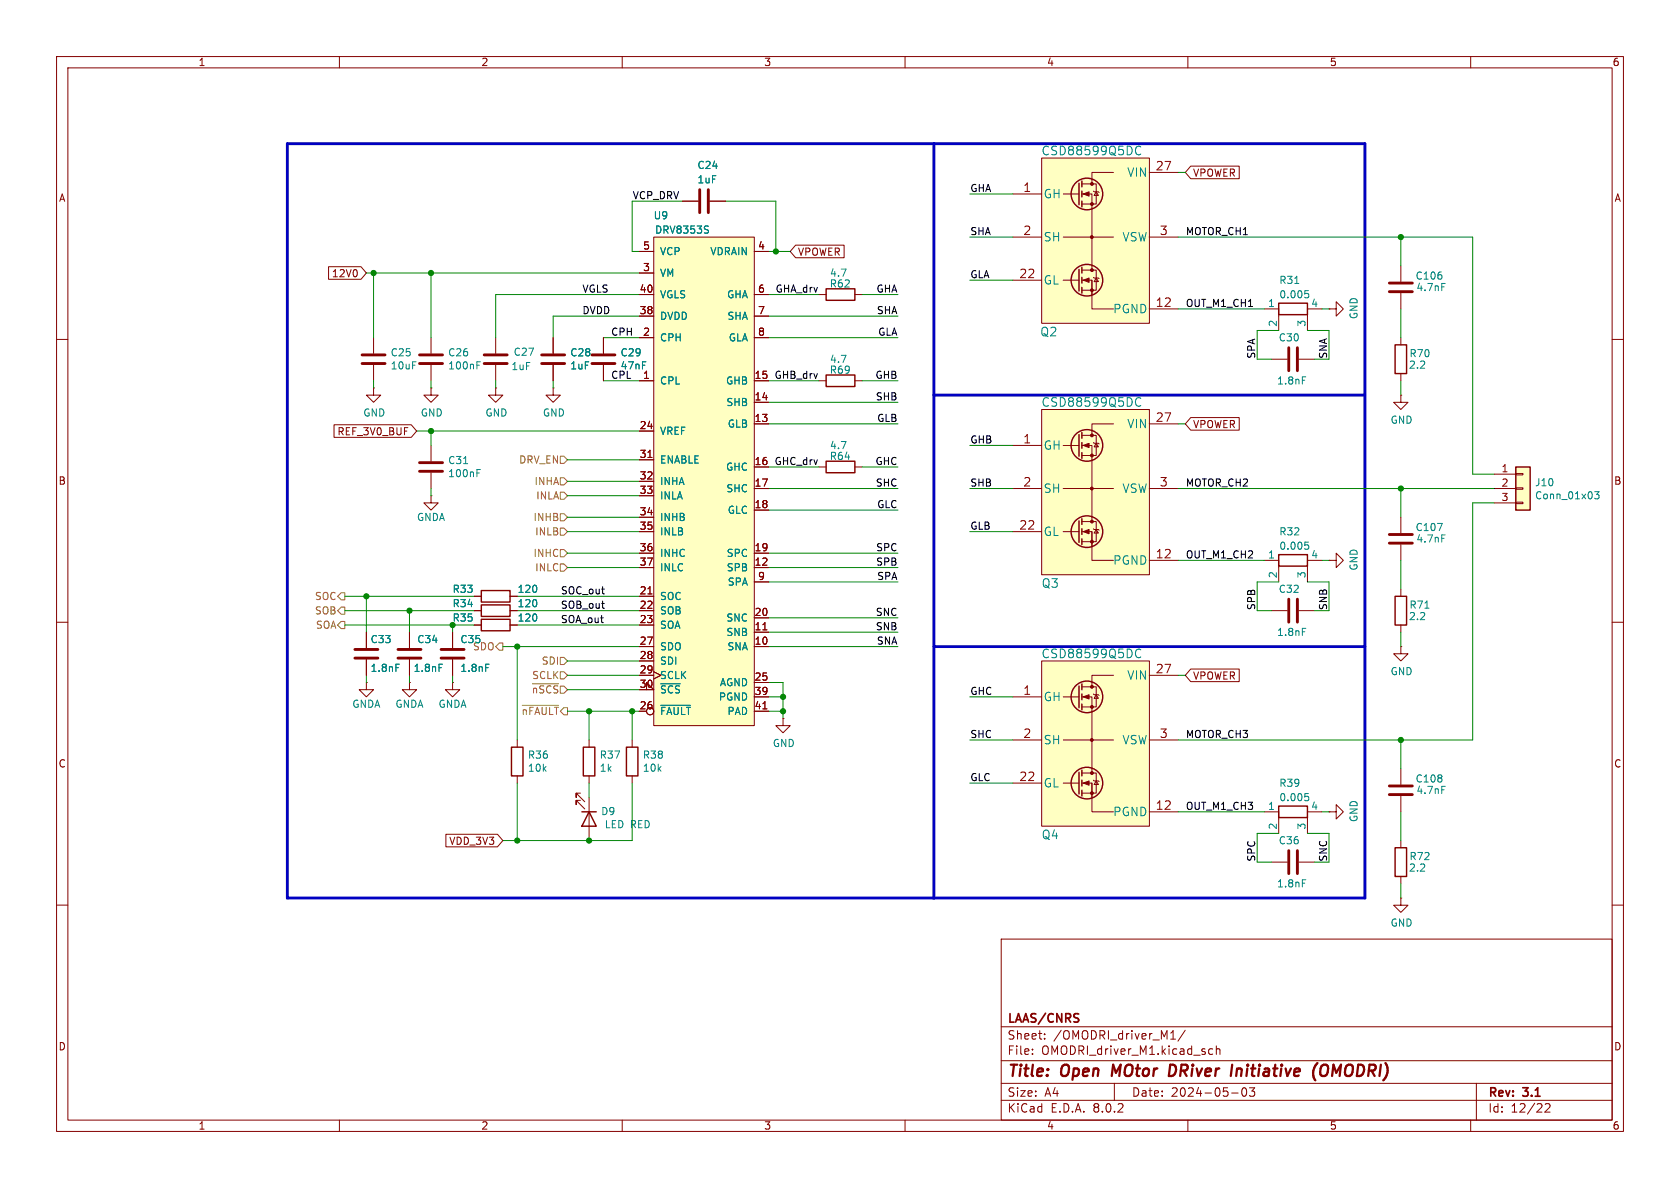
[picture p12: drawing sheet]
<svg xmlns="http://www.w3.org/2000/svg" width="297mm" height="210mm" viewBox="0 0 297 210" stroke-linecap="round" stroke-linejoin="round" font-family="sans-serif">
<g fill="none" stroke="#840000" stroke-width=".18">
<path d="M10 10h277v190h-277zM12 12h273v186h-273zM60 10v2M110 10v2M160 10v2M210 10v2M260 10v2M120.6 35.6h2.8M125.5 35.6h2.8M10 60h2M247.6 47v2.8M247.6 51.8v2.8"/>
<path d="M247.6 59.7v1.3M285 60h2M247.6 69.9v1.2h1.3l-1.3 1.3-1.2-1.3h1.2M247.6 69.9h.1M247.6 66v1.3M76.2 87.6v1.3h1.3l-1.3 1.3-1.3-1.3h1.3M76.2 87.6h.1M223.5 99.1h2.6v3.8M233.7 99.1h-2.6v3.8M234.9 99.1h1.3v-1.3l1.3 1.3-1.3 1.2v-1.2M234.9 99.1h.1M10 110h2"/>
<path d="M80 111.8v2.8M80 116.6v2.8M83.8 108h1.3M83.8 105.4h1.3M83.8 110.5h1.3M90.2 108h1.2M90.2 105.4h1.2M90.2 110.5h1.2M224.8 108h2.8M229.6 108h2.8M285 110h2M80 120.7v1.2h1.3l-1.3 1.3-1.3-1.3h1.3"/>
<path d="M80 120.7h.1M91.4 130.8v1.3M91.4 137.2v1.2M104.1 130.8v1.3M104.1 137.2v1.2M111.8 130.8v1.3M111.8 137.2v1.2M247.6 135.9v2.8M10 160h2M102.6 140.2h-.7v.8v-.8l1.5 1.5M102.6 141.5h-.7v.7v-.7l1.5 1.5M104.1 141v7.6"/>
<path d="M223.5 143.5h2.6v3.8M224.8 152.4h2.8M229.6 152.4h2.8M233.7 143.5h-2.6v3.8M234.9 143.5h1.3v-1.3l1.3 1.3-1.3 1.3v-1.3M234.9 143.5h.1M247.6 158.8v1.2h1.3l-1.3 1.3-1.2-1.3h1.2M247.6 158.8h.1M247.6 140.7v2.8M247.6 148.6v1.3M247.6 154.9v1.3M285 160h2"/>
<path d="M177 166h108v32h-108zM60 198v2M110 198v2M160 198v2M177 194.5h108M177 191.5h108M177 187.5h108M177 181.5h108M182.5 186.3v.1M182.5 185.5v.1M184.7 183.6v.1M184.7 182.8v.1"/>
<path d="M197 191.5v3M207 183.7h.8M207.1 182.6l.3-.4v1.5M209.5 182.1l-1.3 2M210 198v2M214.4 185.5l-.4-.1-.3 .3v.4l.1 .2h.6M215 185.5l.2-.1 .4 .1 .1 .9M215 184.9v1.5M217.7 193.2h1.2M219.7 192.4l.2-.1a.81 .81 0 0 1 .6 .6 .81 .81 0 0 1-.3 .8l-.2 .1a.81 .81 0 0 1-.3-1.4zM220.9 192.3h.9l-.5 .6 .4 .1v.7l-.2 .1h-.4l-.2-.1M260 198v2"/>
<path d="M261 191.5v6.5M273.2 195.2l.5-.1 .3 .1v.3l-.9 1.1h.9"/>
</g>
<path d="M196.8 188.2l-.3 2M207.6 188.3l-.7-.1-.3 2h.5l.5-.3M218.7 188.9l-.2 1.3M219.3 188.9l-.6 .2M232.3 190.6l.2 .4M232.9 187.9l-.6 .9M234.6 188.3a.73 .73 0 0 0-1.1 .6l-.1 .6v.4l.2 .2a.71 .71 0 0 0 1-.2" fill="none" stroke="#840000" stroke-width=".4"/>
<path d="M123.7 33.5v4.1M125.2 33.5v4.1M245.6 50h4.1M245.6 51.6h4.1M78 116.3h4M78 114.8h4M227.8 105.9v4.1M229.4 105.9v4.1M245.6 138.9h4.1M227.8 150.4v4M229.4 150.4v4M245.6 140.5h4.1" fill="none" stroke="#840000" stroke-width=".51"/>
<path d="M254.9 50.1h.6M230.7 95.8h.6M230.8 96.3l.5 .1v.6M230.8 97.1h.3M85.9 117.4h.6M230.2 111.1h.6M254.9 139h.6M230.2 155.5h.6M230.7 140.3h.6M230.8 140.8l.5 .1v.5M230.8 141.5h.3" fill="none" stroke="#008484" stroke-width=".18"/>
<path d="M246.6 61h2.1v5h-2.1zM226.1 98h5v2.1h-5zM85.1 104.4h5.1v2h-5.1zM85.1 109.5h5.1v2h-5.1zM85.1 106.9h5.1v2.1h-5.1zM90.4 132.1h2.1v5.1h-2.1zM103.1 132.1h2.1v5.1h-2.1zM110.7 132.1h2.1v5.1h-2.1zM102.9 143.5h2.5M104.1 143.5l1.3 2.6h-2.5zM226.1 142.5h5v2h-5zM246.6 149.9h2.1v5h-2.1z" fill="none" stroke="#840000" stroke-width=".25"/>
<path d="M268 82.6h2.5v7.6h-2.5z" fill="#ffffc2"/>
<g fill="none" stroke="#840000" stroke-width=".18">
<path d="M97.8 59.7v2.8M97.8 64.5v2.8M247.6 91.4v2.8M247.6 96.3v2.8M264.2 83.8h3.8M264.2 86.4h3.8M264.2 88.9h3.8M268 88.8h1.2v.2h-1.2zM268 86.2h1.2v.3h-1.2zM268 83.7h1.2v.2h-1.2zM64.8 111.8v2.8M64.8 116.6v2.8"/>
<path d="M72.4 111.8v2.8M72.4 116.6v2.8M247.6 114.3v1.3h1.3l-1.3 1.2-1.2-1.2h1.2M247.6 114.3h.1M247.6 104.1v1.3M247.6 110.5v1.3M64.8 120.7v1.2h1.2l-1.2 1.3-1.3-1.3h1.3M64.8 120.7h.1M72.4 120.7v1.2h1.3l-1.3 1.3-1.3-1.3h1.3M72.4 120.7h.1M138.4 127v1.3h1.3l-1.3 1.2-1.2-1.2h1.2M138.4 127h.1"/>
</g>
<path d="M268 82.6h2.5v7.6h-2.5zM246.6 105.4h2.1v5.1h-2.1z" fill="none" stroke="#840000" stroke-width=".25"/>
<path d="M254.1 92.5h.9l-.6 1.3M254.9 94.6h.6M281.9 86.9h.8l-.4 .5 .3 .1v.6l-.1 .1-.6-.1M70 117.4h.6M77.6 117.4h.6M251.9 107.5h.7" fill="none" stroke="#008484" stroke-width=".18"/>
<path d="M95.8 64.3h4M95.8 62.7h4M245.6 94.5h4.1M245.6 96h4.1M62.7 116.3h4.1M62.7 114.8h4.1M70.4 116.3h4M70.4 114.8h4" fill="none" stroke="#840000" stroke-width=".51"/>
<path d="M115.6 41.9h17.7v86.4h-17.7z" fill="#ffffc2"/>
<g fill="none" stroke="#840000" stroke-width=".18">
<path d="M113 59.7h2.6M113 48.3h2.6M113 55.9h2.6M113 44.5h2.6M113 52.1h2.6M115.6 41.9h17.7v86.4h-17.7zM133.3 59.7h2.6M133.3 55.9h2.6M133.3 44.5h2.6M133.3 52.1h2.6M144.8 52.1h1.2M151.1 52.1h1.3"/>
<path d="M113 67.3h2.6M113 76.2h2.6M133.3 67.3h2.6M133.3 74.9h2.6M133.3 71.1h2.6M144.8 67.3h1.2M151.1 67.3h1.3M113 97.8h2.6M113 81.3h2.6M113 85.1h2.6M113 87.6h2.6M113 91.4h2.6"/>
<path d="M113 94h2.6M114.5 80.9h.8M133.3 82.6h2.6M133.3 86.4h2.6M133.3 90.2h2.6M133.3 97.8h2.6M113 114.3h2.6M113 100.3h2.6M113 105.4h2.6M113 108h2.6M113 110.5h2.6M113 116.8h2.6"/>
<path d="M113 119.4h2.6M114.5 105h.8M115.6 118.7l1.2 .7-1.2 .6M133.3 114.3h2.6M133.3 111.8h2.6M133.3 100.3h2.6M133.3 109.2h2.6M133.3 102.9h2.6M134.9 111.3h.7M113 121.9h2.6l-1.3-1.2v1.2M133.3 120.7h2.6M133.3 123.2h2.6"/>
<path d="M133.3 125.7h2.6M134.9 125.3h.7"/>
<circle cx="114.9" cy="125.7" r=".63"/>
</g>
<path d="M125.1 39.9l.1 .1M125 40.6l.2 .3-.2 .3M116.8 124.7h5.3M116.8 120.9h3.4" fill="none" stroke="#008484" stroke-width=".18"/>
<path d="M146 51.1h5.1v2h-5.1zM146 66.3h5.1v2h-5.1z" fill="none" stroke="#840000" stroke-width=".25"/>
<path d="M184.1 27.9h19.1v29.3h-19.1z" fill="#ffffc2"/>
<g fill="none" stroke="#840000" stroke-width=".18">
<path d="M179.1 34.3h5M184.1 27.9h19.1v29.3h-19.1zM188 34.3h2.8M191.3 34.3h1.7v13.5M191.3 32.5h2.5v3.6h-2.5M193.3 33.8l.1 .1h.8l.1 .1M193.8 33.9l.4 .6h-.8zM196.8 30.5h-3.8v2M203.2 30.5h5.1M179.1 41.9h5M179.1 49.5h5M188 41.9h8.8"/>
<path d="M188 49.5h2.8M191.3 49.5h1.7v2.6M191.3 47.8h2.5v3.5h-2.5M193 49.5v5.1h3.8M193.3 49l.1 .1h.8l.1 .2M193.8 49.1l.4 .7h-.8zM203.2 41.9h5.1M203.2 54.6h5.1M144.8 82.6h1.2M151.1 82.6h1.3"/>
</g>
<g fill="none" stroke="#840000" stroke-width=".25">
<path d="M190.8 32.4v3.8M191.3 32v1M191.3 33.8v1M191.3 35.6v1M190.8 47.6v3.8M191.3 47.2v1.1M191.3 49v1M191.3 50.8v1M146 81.5h5.1v2.1h-5.1z"/>
<circle cx="192.2" cy="34.3" r="2.79"/>
<circle cx="192.2" cy="49.5" r="2.79"/>
</g>
<g fill="#840000" stroke="#840000" stroke-width=".18">
<path d="M191.5 49.5l1-.4v.8z"/>
<path d="M191.5 34.3l1-.4v.8z"/>
<circle cx="193" cy="41.9" r=".25"/>
<circle cx="193" cy="51.3" r=".25"/>
<circle cx="193" cy="47.8" r=".25"/>
<circle cx="193" cy="36.1" r=".25"/>
<circle cx="193" cy="32.5" r=".25"/>
</g>
<path d="M200.9 27.1a.53 .53 0 0 0 .8 .1M201.7 26l-.1-.1a.55 .55 0 0 0-.7 .2" fill="none" stroke="#008484" stroke-width=".18"/>
<path d="M184.1 72.4h19.1v29.2h-19.1z" fill="#ffffc2"/>
<g fill="none" stroke="#840000" stroke-width=".18">
<path d="M179.1 78.7h5M184.1 72.4h19.1v29.2h-19.1zM188 78.7h2.8M191.3 78.7h1.7v13.5M191.3 77h2.5v3.5h-2.5M193.3 78.2l.1 .2h.8l.1 .1M193.8 78.4l.4 .6h-.8zM196.8 74.9h-3.8v2.1M203.2 74.9h5.1M179.1 86.4h5M179.1 94h5M188 86.4h8.8"/>
<path d="M188 94h2.8M191.3 94h1.7v2.5M191.3 92.2h2.5v3.6h-2.5M193 94v5.1h3.8M193.3 93.5l.1 .1h.8l.1 .1M193.8 93.6l.4 .6h-.8zM203.2 86.4h5.1M203.2 99.1h5.1"/>
</g>
<g fill="none" stroke="#840000" stroke-width=".25">
<path d="M190.8 76.8v3.8M191.3 76.5v1M191.3 78.2v1M190.8 92.1v3.8M191.3 80v1M191.3 91.7v1M191.3 93.5v1M191.3 95.3v1"/>
<circle cx="192.2" cy="78.7" r="2.79"/>
<circle cx="192.2" cy="94" r="2.79"/>
</g>
<g fill="#840000" stroke="#840000" stroke-width=".18">
<path d="M191.5 94l1-.4v.8z"/>
<path d="M191.5 78.7l1-.3v.7z"/>
<circle cx="193" cy="86.4" r=".25"/>
<circle cx="193" cy="95.8" r=".25"/>
<circle cx="193" cy="92.2" r=".25"/>
<circle cx="193" cy="80.5" r=".25"/>
<circle cx="193" cy="77" r=".25"/>
</g>
<path d="M200.9 71.6a.53 .53 0 0 0 .8 .1M201.7 70.4h-.1a.55 .55 0 0 0-.7 .1" fill="none" stroke="#008484" stroke-width=".18"/>
<path d="M184.1 116.8h19.1v29.3h-19.1z" fill="#ffffc2"/>
<g fill="none" stroke="#840000" stroke-width=".18">
<path d="M120.6 35.6h2.8M125.5 35.6h2.8M210.5 29.4h8.6v2.2h-8.6l-1-1.1zM58.1 47.1h5.7l1 1.2-1 1.1h-5.7zM66 59.7v2.8M76.2 59.7v2.8M87.6 59.7v2.8M97.8 59.7v2.8M106.7 59.7v2.8M113 59.7h2.6M113 48.3h2.6M113 55.9h2.6"/>
<path d="M113 44.5h2.6M113 52.1h2.6M133.3 59.7h2.6M133.3 55.9h2.6M133.3 44.5h2.6M133.3 52.1h2.6M140.7 43.3h8.5v2.3h-8.5l-1-1.1zM223.5 54.6h2.6v3.8M233.7 54.6h-2.6v3.8M234.9 54.6h1.3v-1.3l1.3 1.3-1.3 1.3v-1.3M234.9 54.6h.1M59.1 75.1h13.6l1 1.1-1 1.1h-13.6z"/>
<path d="M66 68.6v1.3h1.3l-1.3 1.2-1.2-1.2h1.2M66 68.6h.1M66 64.5v2.8M76.2 68.6v1.3h1.3l-1.3 1.2-1.3-1.2h1.3M76.2 68.6h.1M76.2 64.5v2.8M76.2 78.7v2.8M87.6 68.6v1.3h1.3l-1.3 1.2-1.2-1.2h1.2M87.6 68.6h.1M87.6 64.5v2.8M97.8 68.6v1.3h1.3l-1.3 1.2-1.3-1.2h1.3M97.8 68.6h.1"/>
<path d="M97.8 64.5v2.8M106.7 64.5v2.8M113 67.3h2.6M113 76.2h2.6M133.3 67.3h2.6M133.3 74.9h2.6M133.3 71.1h2.6M210.5 73.8h8.6v2.2h-8.6l-1-1.1zM224.8 63.5h2.8M229.6 63.5h2.8M76.2 83.6v2.8M113 97.8h2.6"/>
<path d="M113 81.3h2.6M113 85.1h2.6M113 87.6h2.6M113 91.4h2.6M113 94h2.6M114.5 80.9h.8M133.3 82.6h2.6M133.3 86.4h2.6M133.3 90.2h2.6M133.3 97.8h2.6M64.8 111.8v2.8M64.8 116.6v2.8"/>
<path d="M72.4 111.8v2.8M72.4 116.6v2.8M80 111.8v2.8M80 116.6v2.8M83.8 110.5h1.3M83.8 108h1.3M83.8 105.4h1.3M90.2 110.5h1.2M90.2 108h1.2M90.2 105.4h1.2M113 119.4h2.6M113 110.5h2.6"/>
<path d="M113 108h2.6M113 114.3h2.6M113 100.3h2.6M113 105.4h2.6M113 116.8h2.6M114.5 105h.8M115.6 118.7l1.2 .7-1.2 .6M133.3 114.3h2.6M133.3 111.8h2.6M133.3 100.3h2.6M133.3 109.2h2.6M133.3 102.9h2.6"/>
<path d="M134.9 111.3h.7M184.1 116.8h19.1v29.3h-19.1zM196.8 119.4h-3.8v2M203.2 119.4h5.1M210.5 118.3h8.6v2.2h-8.6l-1-1.1zM113 121.9h2.6l-1.3-1.2v1.2M133.3 123.2h2.6M133.3 120.7h2.6M133.3 125.7h2.6M134.9 125.3h.7M179.1 130.8h5M179.1 138.4h5"/>
<path d="M179.1 123.2h5M188 130.8h8.8M188 138.4h2.8M188 123.2h2.8M191.3 138.4h1.7v2.6M191.3 123.2h1.7v13.5M191.3 136.7h2.5v3.5h-2.5M191.3 121.4h2.5v3.6h-2.5M193 138.4v5.1h3.8M193.3 137.9l.1 .1h.8l.1 .2M193.3 122.7l.1 .1h.8l.1 .1M193.8 138l.4 .7h-.8z"/>
<path d="M193.8 122.8l.4 .6h-.8zM203.2 130.8h5.1M78.8 147.5h9.1l1 1.1-1 1.1h-9.1zM203.2 143.5h5.1"/>
<circle cx="114.9" cy="125.7" r=".63"/>
</g>
<g fill="none" stroke="#840000" stroke-width=".25">
<path d="M226.1 53.6h5v2h-5zM190.8 121.3v3.8M190.8 136.5v3.8M191.3 120.9v1M191.3 122.7v1M191.3 124.5v1M191.3 136.1v1.1M191.3 137.9v1M191.3 139.7v1"/>
<circle cx="192.2" cy="138.4" r="2.79"/>
<circle cx="192.2" cy="123.2" r="2.79"/>
</g>
<g fill="#840000" stroke="#840000" stroke-width=".18">
<path d="M191.5 138.4l1-.4v.8z"/>
<path d="M191.5 123.2l1-.4v.8z"/>
<circle cx="193" cy="130.8" r=".25"/>
<circle cx="193" cy="140.2" r=".25"/>
<circle cx="193" cy="136.7" r=".25"/>
<circle cx="193" cy="125" r=".25"/>
<circle cx="193" cy="121.4" r=".25"/>
</g>
<g fill="none" stroke="#008484" stroke-width=".18">
<path d="M125.1 39.9l.1 .1M125 40.6l.2 .3-.2 .3M228.9 50.1h.7M230.7 51.4h.6M230.8 51.9l.5 .1v.5M230.8 52.6h.3M84.3 64.6h.4M84.3 64h.6M230.2 66.6h.6M82 82h.7M84.3 83.6h.4M84.3 83h.6"/>
<path d="M70 117.4h.6M77.6 117.4h.6M85.9 117.4h.6M200.9 116a.53 .53 0 0 0 .8 .1M201.7 114.9l-.1-.1a.55 .55 0 0 0-.7 .2M116.8 124.7h5.3M116.8 120.9h3.4"/>
</g>
<path d="M64 64.3h4.1M64 62.7h4.1M74.2 64.3h4M74.2 62.7h4M85.6 64.3h4.1M85.6 62.7h4.1M104.6 64.3h4.1M104.6 62.7h4.1M227.8 61.5v4M229.4 61.5v4M74.2 83.3h4M74.2 81.8h4" fill="none" stroke="#840000" stroke-width=".51"/>
<g fill="none" stroke="#848400" stroke-width=".18">
<path d="M99.1 84.5h.6l.6 .6-.6 .6h-.6zM99.1 99.7h.6l.6 .6-.6 .7h-.6zM99.1 97.2h.6l.6 .6-.6 .6h-.6zM99.1 80.6h.6l.6 .7-.6 .6h-.6zM99.1 90.8h.6l.6 .6-.6 .7h-.6zM99.1 93.3h.6l.6 .7-.6 .6h-.6zM99.1 87h.6l.6 .6-.6 .7h-.6zM59.7 105.4l.6-.6h.7v1.2h-.7zM60.3 107.3h.7v1.3h-.7l-.6-.6zM60.3 109.9h.7v1.2h-.7l-.6-.6zM87.6 114.3l.7-.6h.6v1.2h-.6zM99.1 118.7h.6l.6 .7-.6 .6h-.6z"/>
<path d="M99.1 116.2h.6l.6 .6-.6 .7h-.6zM92.3 124.7h6.4M94.1 120.9h4.6"/>
</g>
<path d="M106.4 106.7h.4M106.7 107.5h.1" fill="none" stroke="#000" stroke-width=".18"/>
<path d="M50.8 25.4h190.5v133.4h-190.5zM165.1 25.4v133.4M165.1 69.9h76.2M165.1 114.3h76.2" fill="none" stroke="#0000c2" stroke-width=".51"/>
<g fill="none" stroke="#008400" stroke-width=".18">
<path d="M120.6 35.6h-8.8v8.9h1.2M128.3 35.6h8.9v8.9M171.4 34.3h7.7M208.3 30.5h1.2M64.8 48.3h48.2M66 48.3v11.4M76.2 48.3v11.4M106.7 59.7h6.3M113 55.9h-15.2v3.8M113 52.1h-25.4v7.6M135.9 44.5h3.8M135.9 52.1h8.9"/>
<path d="M135.9 55.9h22.8M135.9 59.7h22.8M152.4 52.1h6.3M171.4 41.9h7.7M171.4 49.5h7.7M208.3 54.6h15.2M208.3 41.9h52v41.9h3.9M226.1 58.4h-3.9v5.1h2.6M231.1 58.4h3.8v5.1h-2.5M233.7 54.6h1.2M247.6 41.9v5.1M247.6 54.6v5.1"/>
<path d="M66 67.3v1.3M73.7 76.2h39.3M76.2 67.3v1.3M76.2 76.2v2.5M87.6 67.3v1.3M97.8 67.3v1.3M106.7 67.3h6.3M135.9 67.3h8.9M135.9 74.9h22.8M135.9 71.1h22.8M152.4 67.3h6.3M171.4 78.7h7.7"/>
<path d="M208.3 74.9h1.2M247.6 67.3v2.6M76.2 86.4v1.2M100.3 94h12.7M100.3 87.6h12.7M100.3 85.1h12.7M100.3 81.3h12.7M100.3 97.8h12.7M100.3 91.4h12.7M135.9 86.4h22.8M135.9 82.6h8.9M135.9 90.2h22.8"/>
<path d="M135.9 97.8h22.8M152.4 82.6h6.3M171.4 94h7.7M171.4 86.4h7.7M208.3 86.4h55.9M208.3 99.1h15.2M233.7 99.1h1.2M247.6 86.4v5M247.6 99.1v5M264.2 88.9h-3.9v41.9h-52M61 105.4h22.8M61 108h22.8"/>
<path d="M61 110.5h22.8M64.8 105.4v6.4M64.8 119.4v1.3M72.4 108v3.8M72.4 119.4v1.3M80 110.5v1.3M80 119.4v1.3M88.9 114.3h24.1M91.4 114.3v16.5M91.4 105.4h21.6M91.4 108h21.6M91.4 110.5h21.6"/>
<path d="M100.3 100.3h12.7M100.3 119.4h12.7M100.3 116.8h12.7M135.9 102.9h22.8M135.9 109.2h22.8M135.9 114.3h22.8M135.9 111.8h22.8M135.9 100.3h22.8M208.3 119.4h1.2M226.1 102.9h-3.9v5.1h2.6M231.1 102.9h3.8v5.1h-2.5M247.6 111.8v2.5"/>
<path d="M91.4 138.4v10.2M100.3 125.7h12.7M100.3 121.9h12.7M104.1 125.7v5.1M104.1 138.4v2.6M111.8 125.7v5.1M111.8 138.4v10.2h-22.9M135.9 123.2h2.5M135.9 120.7h2.5v6.3M135.9 125.7h2.5M171.4 138.4h7.7M171.4 130.8h7.7"/>
<path d="M171.4 123.2h7.7M247.6 130.8v5.1M208.3 143.5h15.2M226.1 147.3h-3.9v5.1h2.6M231.1 147.3h3.8v5.1h-2.5M233.7 143.5h1.2M247.6 143.5v5.1M247.6 156.2v2.6"/>
</g>
<g fill="#008400" stroke="#008400" stroke-width=".18">
<circle cx="137.2" cy="44.5" r=".46"/>
<circle cx="76.2" cy="48.3" r=".46"/>
<circle cx="66" cy="48.3" r=".46"/>
<circle cx="76.2" cy="76.2" r=".46"/>
<circle cx="80" cy="110.5" r=".46"/>
<circle cx="104.1" cy="148.6" r=".46"/>
<circle cx="91.4" cy="148.6" r=".46"/>
<circle cx="64.8" cy="105.4" r=".46"/>
<circle cx="111.8" cy="125.7" r=".46"/>
<circle cx="91.4" cy="114.3" r=".46"/>
<circle cx="72.4" cy="108" r=".46"/>
<circle cx="138.4" cy="123.2" r=".46"/>
<circle cx="104.1" cy="125.7" r=".46"/>
<circle cx="138.4" cy="125.7" r=".46"/>
<circle cx="247.6" cy="130.8" r=".46"/>
<circle cx="247.6" cy="41.9" r=".46"/>
<circle cx="247.6" cy="86.4" r=".46"/>
</g>
<g font-size="2.8" fill="#840000">
<text x="178" y="190.9">Title:</text>
<text x="187.7" y="190.9">Open</text>
<text x="197.4" y="190.9">MOtor</text>
<text x="208.3" y="190.9">DRiver</text>
<text x="220.1" y="190.9">Initiative</text>
<text x="235.3" y="190.9">(OMODRI)</text>
</g>
<g font-size="2.1" fill="#008484">
<text x="184" y="27.7">CSD88599Q5DC</text>
<text x="184.4" y="35.3">GH</text>
<text x="199.2" y="31.5">VIN</text>
<text x="184.4" y="42.9">SH</text>
<text x="198.4" y="42.9">VSW</text>
<text x="184.4" y="50.5">GL</text>
<text x="183.8" y="59.7">Q2</text>
<text x="196.7" y="55.6">PGND</text>
<text x="184" y="72.1">CSD88599Q5DC</text>
<text x="199.2" y="75.9">VIN</text>
<text x="184.4" y="79.7">GH</text>
<text x="184.4" y="87.3">SH</text>
<text x="198.4" y="87.3">VSW</text>
<text x="184.4" y="95">GL</text>
<text x="196.7" y="100">PGND</text>
<text x="184.1" y="104.1">Q3</text>
<text x="184" y="116.6">CSD88599Q5DC</text>
<text x="184.4" y="124.2">GH</text>
<text x="199.2" y="120.4">VIN</text>
<text x="184.4" y="131.8">SH</text>
<text x="198.4" y="131.8">VSW</text>
<text x="184.4" y="139.4">GL</text>
<text x="184.1" y="148.6">Q4</text>
<text x="196.7" y="144.5">PGND</text>
</g>
<g font-size="2.1" fill="#840000">
<text x="180.8" y="34">1</text>
<text x="204.2" y="30.2">27</text>
<text x="180.8" y="41.7">2</text>
<text x="204.9" y="41.7">3</text>
<text x="180.1" y="49.3">22</text>
<text x="204.2" y="54.4">12</text>
<text x="204.2" y="74.7">27</text>
<text x="180.8" y="78.5">1</text>
<text x="180.8" y="86.1">2</text>
<text x="204.9" y="86.1">3</text>
<text x="180.1" y="93.7">22</text>
<text x="204.2" y="98.8">12</text>
<text x="204.2" y="119.1">27</text>
<text x="180.8" y="122.9">1</text>
<text x="180.8" y="130.6">2</text>
<text x="204.9" y="130.6">3</text>
<text x="180.1" y="138.2">22</text>
<text x="204.2" y="143.3">12</text>
<text x="178" y="184">Sheet:</text>
<text x="178" y="181.2">LAAS/CNRS</text>
<text x="186.2" y="184">/OMODRI_driver_M1/</text>
<text x="178" y="186.7">File:</text>
<text x="184.1" y="186.7">OMODRI_driver_M1.kicad_sch</text>
<text x="178" y="196.9">KiCad</text>
<text x="178" y="194.1">Size:</text>
<text x="184.7" y="194.1">A4</text>
<text x="185.7" y="196.9">E.D.A.</text>
<text x="193.3" y="196.9">8.0.2</text>
<text x="200" y="194.1">Date:</text>
<text x="207" y="194.1">2024-05-03</text>
<text x="263" y="194.3">Rev:</text>
<text x="263" y="196.9">Id:</text>
<text x="267.1" y="196.9">12/22</text>
<text x="269.4" y="194.3">3.1</text>
</g>
<g font-size="1.8" fill="#840000">
<text x="35" y="11.9">1</text>
<text x="85" y="11.9">2</text>
<text x="135" y="11.9">3</text>
<text x="185" y="11.9">4</text>
<text x="235" y="11.9">5</text>
<text x="285" y="11.9">6</text>
<text x="10.3" y="35.9">A</text>
<text x="210.8" y="31.4">VPOWER</text>
<text x="285.3" y="35.9">A</text>
<text x="113.6" y="44.2">5</text>
<text x="133.9" y="44.2">4</text>
<text x="141" y="45.4">VPOWER</text>
<text x="58.6" y="49.2">12V0</text>
<text x="113" y="51.8">40</text>
<text x="113.6" y="48">3</text>
<text x="133.9" y="51.8">6</text>
<text x="113" y="55.6">38</text>
<text x="113.6" y="59.4">2</text>
<text x="133.9" y="55.6">7</text>
<text x="133.9" y="59.4">8</text>
<text x="113.6" y="67.1">1</text>
<text x="133.3" y="70.9">14</text>
<text x="133.3" y="67.1">15</text>
<text x="59.5" y="77.2">REF_3V0_BUF</text>
<text x="113" y="75.9">24</text>
<text x="133.3" y="74.7">13</text>
<text x="210.8" y="75.9">VPOWER</text>
<text x="113" y="81">31</text>
<text x="133.3" y="82.3">16</text>
<text x="265.4" y="83.6">1</text>
<text x="10.3" y="85.9">B</text>
<text x="113" y="84.8">32</text>
<text x="113" y="87.4">33</text>
<text x="133.3" y="86.1">17</text>
<text x="133.3" y="89.9">18</text>
<text x="265.4" y="86.1">2</text>
<text x="265.4" y="88.6">3</text>
<text x="285.3" y="85.9">B</text>
<text x="113" y="91.2">34</text>
<text x="113" y="93.7">35</text>
<text x="113" y="97.5">36</text>
<text x="113" y="100.1">37</text>
<text x="133.3" y="100.1">12</text>
<text x="133.3" y="97.5">19</text>
<text x="113" y="105.2">21</text>
<text x="113" y="107.7">22</text>
<text x="133.9" y="102.6">9</text>
<text x="113" y="110.2">23</text>
<text x="133.3" y="111.5">11</text>
<text x="133.3" y="109">20</text>
<text x="113" y="114">27</text>
<text x="113" y="116.6">28</text>
<text x="113" y="119.1">29</text>
<text x="133.3" y="114">10</text>
<text x="113" y="125.5">26</text>
<text x="113" y="121.7">30</text>
<text x="133.3" y="120.4">25</text>
<text x="133.3" y="122.9">39</text>
<text x="133.3" y="125.5">41</text>
<text x="210.8" y="120.3">VPOWER</text>
<text x="10.3" y="135.9">C</text>
<text x="285.3" y="135.9">C</text>
<text x="79.3" y="149.5">VDD_3V3</text>
<text x="10.3" y="185.9">D</text>
<text x="285.3" y="185.9">D</text>
<text x="35" y="199.9">1</text>
<text x="85" y="199.9">2</text>
<text x="135" y="199.9">3</text>
<text x="185" y="199.9">4</text>
<text x="235" y="199.9">5</text>
<text x="285" y="199.9">6</text>
</g>
<g font-size="1.8">
<text x="111.8" y="35.3">VCP_DRV</text>
<text x="171.4" y="34">GHA</text>
<text x="171.4" y="41.6">SHA</text>
<text x="209.5" y="41.6">MOTOR_CH1</text>
<text x="102.9" y="51.8">VGLS</text>
<text x="137" y="51.8">GHA_drv</text>
<text x="154.9" y="51.8">GHA</text>
<text x="171.4" y="49.3">GLA</text>
<text x="102.9" y="55.6">DVDD</text>
<text x="107.9" y="59.4">CPH</text>
<text x="154.9" y="55.6">SHA</text>
<text x="155.2" y="59.4">GLA</text>
<text x="209.5" y="54.3">OUT_M1_CH1</text>
<text x="222" y="63.5" transform="rotate(-90 222 63.5)">SPA</text>
<text x="234.7" y="63.5" transform="rotate(-90 234.7 63.5)">SNA</text>
<text x="107.9" y="67">CPL</text>
<text x="136.8" y="67">GHB_drv</text>
<text x="154.7" y="67">GHB</text>
<text x="154.7" y="70.9">SHB</text>
<text x="155" y="74.7">GLB</text>
<text x="136.8" y="82.3">GHC_drv</text>
<text x="154.7" y="82.3">GHC</text>
<text x="171.4" y="78.5">GHB</text>
<text x="154.7" y="86.1">SHC</text>
<text x="155" y="89.9">GLC</text>
<text x="171.4" y="86.1">SHB</text>
<text x="209.5" y="86.1">MOTOR_CH2</text>
<text x="171.4" y="93.7">GLB</text>
<text x="154.8" y="100.1">SPB</text>
<text x="154.8" y="97.5">SPC</text>
<text x="209.5" y="98.8">OUT_M1_CH2</text>
<text x="99.1" y="107.7">SOB_out</text>
<text x="99.1" y="105.1">SOC_out</text>
<text x="155" y="102.6">SPA</text>
<text x="222" y="108" transform="rotate(-90 222 108)">SPB</text>
<text x="234.7" y="108" transform="rotate(-90 234.7 108)">SNB</text>
<text x="99.1" y="110.2">SOA_out</text>
<text x="154.7" y="111.5">SNB</text>
<text x="154.7" y="109">SNC</text>
<text x="154.9" y="114">SNA</text>
<text x="171.4" y="122.9">GHC</text>
<text x="171.4" y="130.5">SHC</text>
<text x="209.5" y="130.5">MOTOR_CH3</text>
<text x="171.4" y="138.2">GLC</text>
<text x="209.5" y="143.2">OUT_M1_CH3</text>
<text x="222" y="152.4" transform="rotate(-90 222 152.4)">SPC</text>
<text x="234.7" y="152.4" transform="rotate(-90 234.7 152.4)">SNC</text>
</g>
<g font-size="1.8" fill="#008484">
<text x="123.2" y="32.6">1uF</text>
<text x="123.2" y="30.1">C24</text>
<text x="115.5" y="39">U9</text>
<text x="115.7" y="41.5">DRV8353S</text>
<text x="116.6" y="45.3">VCP</text>
<text x="125.5" y="45.3">VDRAIN</text>
<text x="116.6" y="49.1">VM</text>
<text x="116.6" y="52.9">VGLS</text>
<text x="128.4" y="52.9">GHA</text>
<text x="146.6" y="51">R62</text>
<text x="146.6" y="49.1">4.7</text>
<text x="226.1" y="50.4">R31</text>
<text x="226.1" y="52.9">0.005</text>
<text x="250.2" y="49.6">C106</text>
<text x="250.3" y="51.7">4.7nF</text>
<text x="116.6" y="56.7">DVDD</text>
<text x="128.5" y="56.7">SHA</text>
<text x="224.1" y="54.4">1</text>
<text x="225.8" y="57.9" transform="rotate(-90 225.8 57.9)">2</text>
<text x="230.9" y="57.9" transform="rotate(-90 230.9 57.9)">3</text>
<text x="231.7" y="54.4">4</text>
<text x="240.2" y="56.5" transform="rotate(-90 240.2 56.5)">GND</text>
<text x="69" y="63.2">C25</text>
<text x="69" y="65.5">10uF</text>
<text x="79.1" y="65.5">100nF</text>
<text x="79.1" y="63.2">C26</text>
<text x="90.3" y="65.6">1uF</text>
<text x="90.7" y="63.1">C27</text>
<text x="100.7" y="65.5">1uF</text>
<text x="100.7" y="63.2">C28</text>
<text x="109.6" y="63.2">C29</text>
<text x="109.6" y="65.5">47nF</text>
<text x="116.6" y="60.6">CPH</text>
<text x="128.7" y="60.6">GLA</text>
<text x="146.6" y="64.4">4.7</text>
<text x="226" y="60.6">C30</text>
<text x="249" y="65.4">2.2</text>
<text x="249.1" y="63.3">R70</text>
<text x="116.6" y="68.2">CPL</text>
<text x="128.3" y="68.2">GHB</text>
<text x="128.3" y="72">SHB</text>
<text x="146.6" y="66.3">R69</text>
<text x="225.7" y="68.2">1.8nF</text>
<text x="64.1" y="73.8">GND</text>
<text x="74.3" y="73.8">GND</text>
<text x="85.7" y="73.8">GND</text>
<text x="95.9" y="73.8">GND</text>
<text x="116.6" y="77.1">VREF</text>
<text x="128.6" y="75.8">GLB</text>
<text x="245.7" y="75.1">GND</text>
<text x="79.1" y="82.2">C31</text>
<text x="116.6" y="82.1">ENABLE</text>
<text x="128.3" y="83.4">GHC</text>
<text x="146.6" y="81.5">R64</text>
<text x="146.6" y="79.6">4.7</text>
<text x="79.1" y="84.6">100nF</text>
<text x="116.6" y="86">INHA</text>
<text x="116.6" y="88.5">INLA</text>
<text x="128.3" y="87.2">SHC</text>
<text x="271.3" y="86.2">J10</text>
<text x="271.3" y="88.5">Conn_01x03</text>
<text x="73.6" y="92.3">GNDA</text>
<text x="116.6" y="92.3">INHB</text>
<text x="116.6" y="94.8">INLB</text>
<text x="128.6" y="91">GLC</text>
<text x="226.1" y="94.8">R32</text>
<text x="250.2" y="94.1">C107</text>
<text x="116.6" y="98.7">INHC</text>
<text x="116.6" y="101.2">INLC</text>
<text x="128.4" y="101.2">SPB</text>
<text x="128.4" y="98.7">SPC</text>
<text x="224.1" y="98.8">1</text>
<text x="226.1" y="97.4">0.005</text>
<text x="231.7" y="98.8">4</text>
<text x="240.2" y="101" transform="rotate(-90 240.2 101)">GND</text>
<text x="250.3" y="96.1">4.7nF</text>
<text x="79.9" y="105">R33</text>
<text x="79.9" y="107.5">R34</text>
<text x="91.4" y="105">120</text>
<text x="91.4" y="107.5">120</text>
<text x="116.6" y="106.3">SOC</text>
<text x="128.6" y="103.7">SPA</text>
<text x="225.8" y="102.3" transform="rotate(-90 225.8 102.3)">2</text>
<text x="226" y="105">C32</text>
<text x="230.9" y="102.3" transform="rotate(-90 230.9 102.3)">3</text>
<text x="249.1" y="107.8">R71</text>
<text x="65.4" y="113.9">C33</text>
<text x="73.7" y="113.9">C34</text>
<text x="79.9" y="110.1">R35</text>
<text x="81.3" y="113.9">C35</text>
<text x="91.4" y="110.1">120</text>
<text x="116.6" y="108.8">SOB</text>
<text x="116.6" y="111.4">SOA</text>
<text x="128.3" y="112.6">SNB</text>
<text x="128.3" y="110.1">SNC</text>
<text x="225.7" y="112.6">1.8nF</text>
<text x="249" y="109.8">2.2</text>
<text x="65.4" y="119">1.8nF</text>
<text x="73" y="119">1.8nF</text>
<text x="81.3" y="119">1.8nF</text>
<text x="116.6" y="115.2">SDO</text>
<text x="116.6" y="117.7">SDI</text>
<text x="128.5" y="115.2">SNA</text>
<text x="245.7" y="119.6">GND</text>
<text x="62.2" y="125.3">GNDA</text>
<text x="69.8" y="125.3">GNDA</text>
<text x="77.4" y="125.3">GNDA</text>
<text x="116.6" y="120.2">SCLK</text>
<text x="116.6" y="122.8">~{SCS}</text>
<text x="127" y="124.1">PGND</text>
<text x="127.2" y="121.5">AGND</text>
<text x="116.6" y="126.6">~{FAULT}</text>
<text x="128.5" y="126.6">PAD</text>
<text x="93.2" y="136.6">10k</text>
<text x="93.2" y="134.3">R36</text>
<text x="105.9" y="134.3">R37</text>
<text x="105.9" y="136.6">1k</text>
<text x="113.5" y="136.6">10k</text>
<text x="113.5" y="134.3">R38</text>
<text x="136.5" y="132.3">GND</text>
<text x="224.1" y="143.3">1</text>
<text x="226.1" y="139.3">R39</text>
<text x="226.1" y="141.8">0.005</text>
<text x="231.7" y="143.3">4</text>
<text x="250.2" y="138.5">C108</text>
<text x="250.3" y="140.6">4.7nF</text>
<text x="106.2" y="144.3">D9</text>
<text x="106.8" y="146.6">LED RED</text>
<text x="225.8" y="146.8" transform="rotate(-90 225.8 146.8)">2</text>
<text x="226" y="149.5">C36</text>
<text x="230.9" y="146.8" transform="rotate(-90 230.9 146.8)">3</text>
<text x="240.2" y="145.4" transform="rotate(-90 240.2 145.4)">GND</text>
<text x="249" y="154.3">2.2</text>
<text x="249.1" y="152.2">R72</text>
<text x="225.7" y="157.1">1.8nF</text>
<text x="245.7" y="164">GND</text>
</g>
<g font-size="1.8" fill="#848400">
<text x="91.7" y="82.1">DRV_EN</text>
<text x="94.4" y="86">INHA</text>
<text x="94.7" y="88.5">INLA</text>
<text x="94.2" y="92.3">INHB</text>
<text x="94.5" y="94.8">INLB</text>
<text x="94.2" y="98.7">INHC</text>
<text x="94.5" y="101.2">INLC</text>
<text x="55.6" y="106.3">SOC</text>
<text x="55.6" y="108.8">SOB</text>
<text x="55.8" y="111.4">SOA</text>
<text x="83.5" y="115.2">SDO</text>
<text x="95.7" y="117.7">SDI</text>
<text x="93.9" y="122.8">~{nSCS}</text>
<text x="94" y="120.2">SCLK</text>
<text x="92.1" y="126.6">~{nFAULT}</text>
</g>
</svg>
